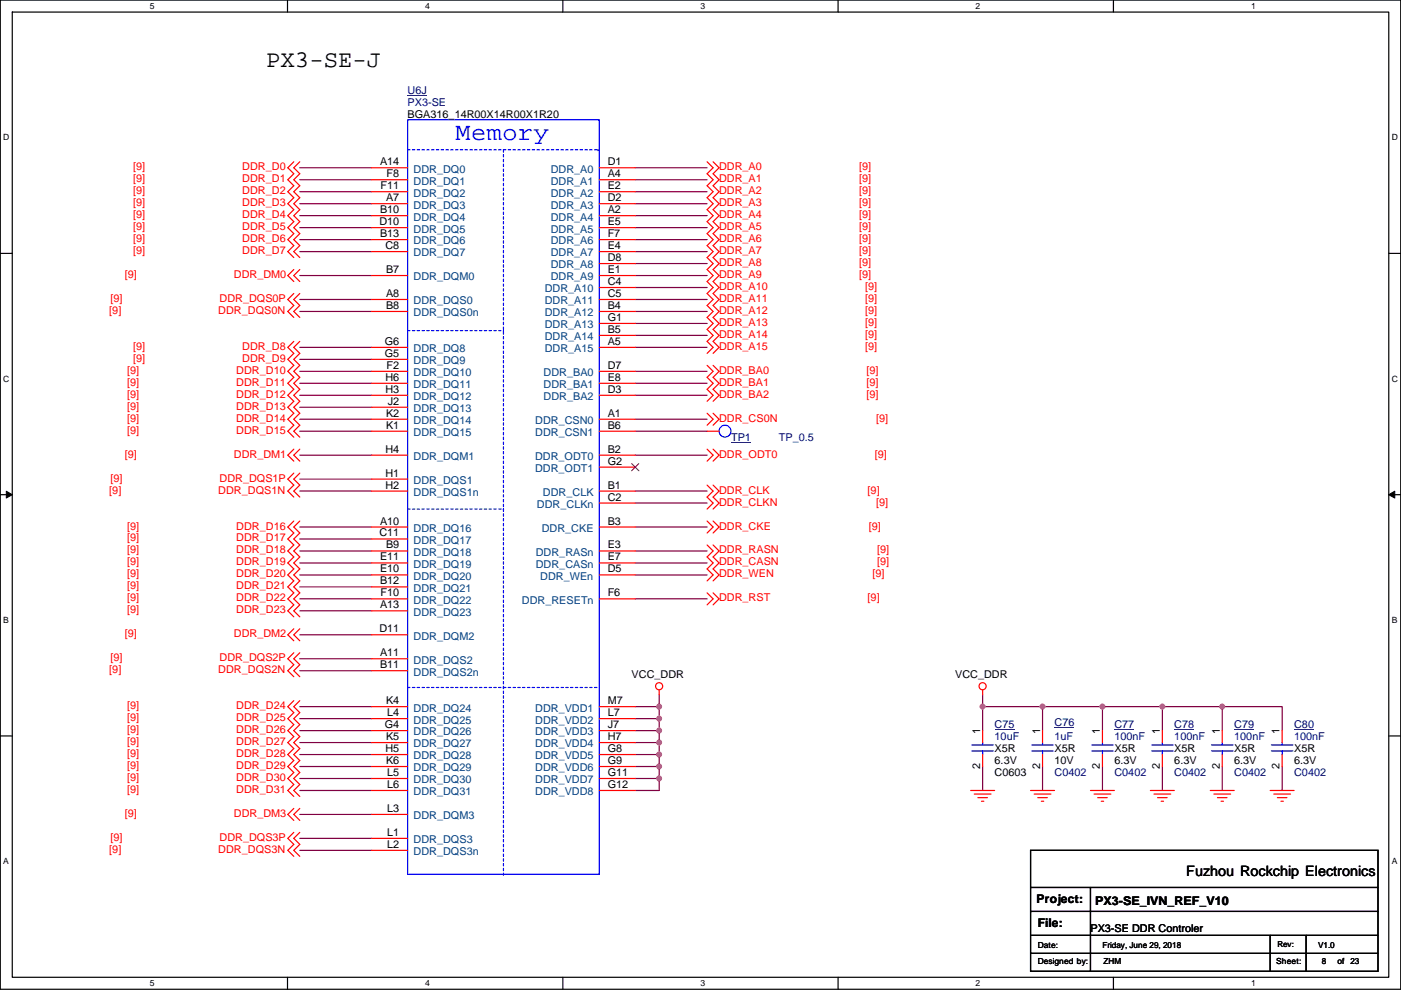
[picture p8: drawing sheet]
<svg xmlns="http://www.w3.org/2000/svg" width="297mm" height="210mm" viewBox="0 0 297 210" stroke-linecap="round" stroke-linejoin="round" font-family="sans-serif">
<path d="M.1 0h296.9v209.8h-296.9zM2.6 2.6h291.8v204.7h-291.8z" fill="none" stroke="#000" stroke-width=".25"/>
<g fill="#fff">
<path d="M31.8 .3h1v2h-1z"/>
<path d="M31.8 207.5h1v2.1h-1z"/>
</g>
<path d="M61 0v2.6M61 207.3v2.5" fill="none" stroke="#000" stroke-width=".25"/>
<g fill="#fff">
<path d="M90.1 .3h1v2h-1z"/>
<path d="M90.1 207.5h1v2.1h-1z"/>
</g>
<path d="M119.3 0v2.6M119.3 207.3v2.5" fill="none" stroke="#000" stroke-width=".25"/>
<g fill="#fff">
<path d="M148.5 .3h1v2h-1z"/>
<path d="M148.5 207.5h1v2.1h-1z"/>
</g>
<path d="M177.7 0v2.6M177.7 207.3v2.5" fill="none" stroke="#000" stroke-width=".25"/>
<g fill="#fff">
<path d="M206.9 .3h1v2h-1z"/>
<path d="M206.9 207.5h1v2.1h-1z"/>
</g>
<path d="M236.1 0v2.6M236.1 207.3v2.5" fill="none" stroke="#000" stroke-width=".25"/>
<g fill="#fff">
<path d="M265.2 .3h1v2h-1z"/>
<path d="M265.2 207.5h1v2.1h-1z"/>
<path d="M.7 28.2h1.3v2h-1.3z"/>
<path d="M295.1 28.2h1.3v2h-1.3z"/>
<path d="M.7 79.3h1.3v2.1h-1.3z"/>
<path d="M295.1 79.3h1.3v2.1h-1.3z"/>
</g>
<path d="M.1 53.7h2.5M294.4 53.7h2.6" fill="none" stroke="#000" stroke-width=".25"/>
<g fill="#fff">
<path d="M.7 130.5h1.2v2h-1.2z"/>
<path d="M295.1 130.5h1.2v2h-1.2z"/>
</g>
<path d="M.1 104.9h2.5M294.4 104.9h2.6" fill="none" stroke="#000" stroke-width=".25"/>
<path d="M1.3 104.2l1.3 .7-1.3 .7zM294.4 104.9l1.3-.7v1.4z" fill="#000" stroke="#000" stroke-width=".21"/>
<g fill="#fff">
<path d="M.7 181.7h1.2v2h-1.2z"/>
<path d="M295.1 181.7h1.2v2h-1.2z"/>
</g>
<path d="M.1 156.1h2.5M294.4 156.1h2.6M218.5 188.2h73.7M218.5 193.3h73.7M218.5 198.4h73.7M218.5 180.4h73.7v25.6h-73.7zM231.2 188.2v17.8M269.3 198.4v7.6M276.9 198.4v7.6M218.5 202.2h73.7" fill="none" stroke="#000" stroke-width=".25"/>
<g fill="none" stroke="#800040" stroke-width=".25">
<path d="M63.6 38.1h15.2M63.6 35.6h15.2M134.7 38.1h15.2M134.7 35.6h15.2M63.6 43.2h15.2M63.6 45.7h15.2M63.6 50.8h15.2M63.6 48.3h15.2M63.6 40.7h15.2M63.6 53.4h15.2M63.6 58.4h15.2M134.7 53.4h15.2"/>
<path d="M134.7 43.2h15.2M134.7 40.7h15.2M134.7 55.9h15.2M134.7 45.7h15.2M134.7 50.8h15.2M134.7 58.4h15.2M134.7 48.3h15.2M63.6 66.1h15.2M63.6 63.5h15.2M63.6 76.2h15.2M63.6 78.8h15.2M63.6 73.7h15.2"/>
<path d="M134.7 66.1h15.2M134.7 63.5h15.2M134.7 68.6h15.2M134.7 61h15.2M134.7 73.7h15.2M134.7 71.1h15.2M134.7 78.8h15.2M63.6 88.9h15.2M63.6 83.8h15.2M63.6 81.3h15.2M63.6 86.4h15.2M63.6 91.5h15.2"/>
<path d="M63.6 96.5h15.2M134.7 91.5h15.2M134.7 81.3h15.2M134.7 83.8h15.2M134.7 96.5h15.2M134.7 88.9h15.2M63.6 101.6h15.2M63.6 104.2h15.2M63.6 119.4h15.2M63.6 111.8h15.2M63.6 116.9h15.2M63.6 114.3h15.2"/>
<path d="M134.7 111.8h15.2M134.7 116.9h15.2M134.7 119.4h15.2M134.7 106.7h15.2M134.7 104.2h15.2M63.6 124.5h15.2M63.6 129.6h15.2M63.6 121.9h15.2M63.6 127h15.2M63.6 139.7h15.2M63.6 134.6h15.2M134.7 121.9h15.2"/>
<path d="M134.7 127h15.2M63.6 157.5h15.2M63.6 149.9h15.2M63.6 155h15.2M63.6 152.4h15.2M63.6 142.3h15.2M134.7 149.9h5.1M134.7 152.4h5.1M134.7 155h5.1M134.7 157.5h5.1M139.8 157.5v2.5M139.8 147.3v2.6"/>
<path d="M139.8 152.4v2.6M139.8 155v2.5M139.8 149.9v2.5M208.3 147.3v2.6M208.3 149.9v5.1M208.3 149.9h12.7M221 149.9v5.1M221 149.9h12.7M233.7 149.9h12.7M233.7 149.9v5.1M246.4 149.9v5.1M246.4 149.9h12.7"/>
<path d="M259.1 149.9h12.7v5.1M259.1 149.9v5.1M63.6 165.1h15.2M63.6 167.7h15.2M63.6 162.6h15.2M63.6 160h15.2M63.6 177.8h15.2M63.6 172.7h15.2M134.7 160h5.1M134.7 162.6h5.1M134.7 165.1h5.1M139.8 160v2.6"/>
<path d="M139.8 162.6v2.5M139.8 165.1v2.6h-5.1M208.3 162.6v5.1M221 162.6v5.1M233.7 162.6v5.1M246.4 162.6v5.1M259.1 162.6v5.1M271.8 162.6v5.1M63.6 180.4h15.2"/>
</g>
<g fill="#f0f" stroke="#f0f" stroke-width=".25">
<circle cx="139.7" cy="149.9" r=".5"/>
<circle cx="139.7" cy="160" r=".5"/>
<circle cx="139.7" cy="157.5" r=".5"/>
<circle cx="139.7" cy="152.4" r=".5"/>
<circle cx="139.7" cy="154.9" r=".5"/>
<circle cx="139.7" cy="162.6" r=".5"/>
<circle cx="139.7" cy="165.1" r=".5"/>
<circle cx="259.1" cy="149.9" r=".5"/>
<circle cx="233.7" cy="149.9" r=".5"/>
<circle cx="221" cy="149.9" r=".5"/>
<circle cx="246.4" cy="149.9" r=".5"/>
<circle cx="208.3" cy="149.9" r=".5"/>
</g>
<g fill="none" stroke="#f00" stroke-width=".25">
<path d="M62.3 34.3l-1.3 1.3 1.3 1.3-1.3 1.2 1.3 1.3-1.3 1.3 1.3 1.2-1.3 1.3 1.3 1.3-1.3 1.2 1.3 1.3-1.3 1.3 1.3 1.3-1.3 1.2 1.3 1.3-1.3 1.3 1.3 1.2M63.6 34.3l-1.3 1.3 1.3 1.3-1.3 1.2 1.3 1.3-1.3 1.3 1.3 1.2-1.3 1.3 1.3 1.3-1.3 1.2 1.3 1.3-1.3 1.3 1.3 1.3-1.3 1.2 1.3 1.3-1.3 1.3 1.3 1.2M78.8 35.6h7.6M78.8 38.1h7.6M127.1 35.6h7.6M127.1 38.1h7.6M149.9 34.3l1.3 1.3-1.3 1.3 1.3 1.2-1.3 1.3 1.3 1.3-1.3 1.2 1.3 1.3-1.3 1.3 1.3 1.2-1.3 1.3 1.3 1.3-1.3 1.3 1.3 1.2-1.3 1.3 1.3 1.3-1.3 1.2 1.3 1.3-1.3 1.3 1.3 1.2-1.3 1.3 1.3 1.3-1.3 1.3 1.3 1.2-1.3 1.3 1.3 1.3-1.3 1.2 1.3 1.3-1.3 1.3 1.3 1.2-1.3 1.3 1.3 1.3-1.3 1.3M151.2 34.3l1.3 1.3-1.3 1.3 1.3 1.2-1.3 1.3 1.3 1.3-1.3 1.2 1.3 1.3-1.3 1.3 1.3 1.2-1.3 1.3 1.3 1.3-1.3 1.3 1.3 1.2-1.3 1.3 1.3 1.3-1.3 1.2 1.3 1.3-1.3 1.3 1.3 1.2-1.3 1.3 1.3 1.3-1.3 1.3 1.3 1.2-1.3 1.3 1.3 1.3-1.3 1.2 1.3 1.3-1.3 1.3 1.3 1.2-1.3 1.3 1.3 1.3-1.3 1.3M62.3 57.2l-1.3 1.2 1.3 1.3M63.6 57.2l-1.3 1.2 1.3 1.3M78.8 58.4h7.6M78.8 40.7h7.6"/>
<path d="M78.8 43.2h7.6M78.8 45.7h7.6M78.8 48.3h7.6M78.8 50.8h7.6M78.8 53.4h7.6M127.1 40.7h7.6M127.1 43.2h7.6M127.1 45.7h7.6M127.1 48.3h7.6M127.1 50.8h7.6M127.1 53.4h7.6M127.1 55.9h7.6"/>
<path d="M127.1 58.4h7.6M62.3 62.3l-1.3 1.2 1.3 1.3-1.3 1.3 1.3 1.2M62.3 72.4l-1.3 1.3 1.3 1.3-1.3 1.2 1.3 1.3-1.3 1.3 1.3 1.2-1.3 1.3 1.3 1.3-1.3 1.2 1.3 1.3-1.3 1.3 1.3 1.3-1.3 1.2 1.3 1.3-1.3 1.3 1.3 1.2M63.6 62.3l-1.3 1.2 1.3 1.3-1.3 1.3 1.3 1.2M63.6 72.4l-1.3 1.3 1.3 1.3-1.3 1.2 1.3 1.3-1.3 1.3 1.3 1.2-1.3 1.3 1.3 1.3-1.3 1.2 1.3 1.3-1.3 1.3 1.3 1.3-1.3 1.2 1.3 1.3-1.3 1.3 1.3 1.2M78.8 63.5h7.6M78.8 66.1h7.6M78.8 73.7h7.6M78.8 76.2h7.6M78.8 78.8h7.6M127.1 78.8h7.6M127.1 61h7.6"/>
<path d="M127.1 63.5h7.6M127.1 66.1h7.6M127.1 68.6h7.6M127.1 71.1h7.6M127.1 73.7h7.6M149.9 77.5l1.3 1.3-1.3 1.2 1.3 1.3-1.3 1.3 1.3 1.2-1.3 1.3M151.2 77.5l1.3 1.3-1.3 1.2 1.3 1.3-1.3 1.3 1.3 1.2-1.3 1.3M62.3 95.3l-1.3 1.2 1.3 1.3M63.6 95.3l-1.3 1.2 1.3 1.3M78.8 96.5h7.6M78.8 81.3h7.6M78.8 83.8h7.6"/>
<path d="M78.8 86.4h7.6M78.8 88.9h7.6M78.8 91.5h7.6M127.1 88.9h7.6M127.1 91.5h7.6M127.1 81.3h7.6M127.1 83.8h7.6M127.1 96.5h7.6M127.1 99.1h7.6M149.9 87.7l1.3 1.2-1.3 1.3M149.9 95.3l1.3 1.2-1.3 1.3M149.9 91.5h2.6"/>
<path d="M151.2 87.7l1.3 1.2-1.3 1.3M151.2 95.3l1.3 1.2-1.3 1.3M62.3 100.4l-1.3 1.2 1.3 1.3-1.3 1.3 1.3 1.2M62.3 110.5l-1.3 1.3 1.3 1.3-1.3 1.2 1.3 1.3-1.3 1.3 1.3 1.2-1.3 1.3 1.3 1.3-1.3 1.2 1.3 1.3-1.3 1.3 1.3 1.3-1.3 1.2 1.3 1.3-1.3 1.3 1.3 1.2M63.6 100.4l-1.3 1.2 1.3 1.3-1.3 1.3 1.3 1.2M63.6 110.5l-1.3 1.3 1.3 1.3-1.3 1.2 1.3 1.3-1.3 1.3 1.3 1.2-1.3 1.3 1.3 1.3-1.3 1.2 1.3 1.3-1.3 1.3 1.3 1.3-1.3 1.2 1.3 1.3-1.3 1.3 1.3 1.2M78.8 101.6h7.6M78.8 104.2h7.6M78.8 111.8h7.6M78.8 114.3h7.6M78.8 116.9h7.6M78.8 119.4h7.6"/>
<path d="M127.1 111.8h7.6M127.1 104.2h7.6M127.1 106.7h7.6M127.1 116.9h7.6M127.1 119.4h7.6M149.9 102.9l1.3 1.3-1.3 1.2 1.3 1.3-1.3 1.3M149.9 110.5l1.3 1.3-1.3 1.3M149.9 115.6l1.3 1.3-1.3 1.2 1.3 1.3-1.3 1.3 1.3 1.2-1.3 1.3M151.2 102.9l1.3 1.3-1.3 1.2 1.3 1.3-1.3 1.3M151.2 110.5l1.3 1.3-1.3 1.3M151.2 115.6l1.3 1.3-1.3 1.2 1.3 1.3-1.3 1.3 1.3 1.2-1.3 1.3M62.3 133.4l-1.3 1.2 1.3 1.3"/>
<path d="M62.3 138.5l-1.3 1.2 1.3 1.3-1.3 1.3 1.3 1.2M63.6 133.4l-1.3 1.2 1.3 1.3M63.6 138.5l-1.3 1.2 1.3 1.3-1.3 1.3 1.3 1.2M78.8 121.9h7.6M78.8 124.5h7.6M78.8 127h7.6M78.8 129.6h7.6M78.8 134.6h7.6M78.8 139.7h7.6M127.1 121.9h7.6M127.1 127h7.6M149.9 125.8l1.3 1.2-1.3 1.3"/>
<path d="M151.2 125.8l1.3 1.2-1.3 1.3M62.3 148.6l-1.3 1.3 1.3 1.3-1.3 1.2 1.3 1.3-1.3 1.3 1.3 1.2-1.3 1.3 1.3 1.3-1.3 1.2 1.3 1.3-1.3 1.3 1.3 1.3-1.3 1.2 1.3 1.3-1.3 1.3 1.3 1.2M63.6 148.6l-1.3 1.3 1.3 1.3-1.3 1.2 1.3 1.3-1.3 1.3 1.3 1.2-1.3 1.3 1.3 1.3-1.3 1.2 1.3 1.3-1.3 1.3 1.3 1.3-1.3 1.2 1.3 1.3-1.3 1.3 1.3 1.2M78.8 149.9h7.6M78.8 152.4h7.6M78.8 155h7.6M78.8 157.5h7.6M78.8 142.3h7.6M127.1 149.9h7.6M127.1 152.4h7.6M127.1 155h7.6M127.1 157.5h7.6"/>
<path d="M139.8 146.3v1M208.3 146.3v1M208.3 155v2.5M221 155v2.5M233.7 155v2.5M246.4 155v2.5M259.1 155v2.5M271.8 155v2.5M62.3 171.5l-1.3 1.2 1.3 1.3M62.3 176.6l-1.3 1.2 1.3 1.3-1.3 1.3 1.3 1.2M63.6 171.5l-1.3 1.2 1.3 1.3M63.6 176.6l-1.3 1.2 1.3 1.3-1.3 1.3 1.3 1.2"/>
<path d="M78.8 160h7.6M78.8 162.6h7.6M78.8 165.1h7.6M78.8 167.7h7.6M78.8 172.7h7.6M78.8 177.8h7.6M127.1 160h7.6M127.1 162.6h7.6M127.1 165.1h7.6M127.1 167.7h7.6M205.8 167.7h5.1M206.6 168.4h3.5"/>
<path d="M207.3 169.2h2.1M208.1 169.9h.5M208.3 160v2.6M218.5 167.7h5.1M219.3 168.4h3.5M220 169.2h2.1M220.8 169.9h.5M221 160v2.6M231.2 167.7h5.1M232 168.4h3.5M232.7 169.2h2.1M233.5 169.9h.5"/>
<path d="M233.7 160v2.6M243.9 167.7h5.1M244.7 168.4h3.5M245.4 169.2h2.1M246.2 169.9h.5M246.4 160v2.6M256.6 167.7h5.1M257.4 168.4h3.5M258.1 169.2h2.1M258.9 169.9h.5M259.1 160v2.6M269.3 167.7h5.1"/>
<path d="M270.1 168.4h3.5M270.8 169.2h2.1M271.6 169.9h.5M271.8 160v2.6M78.8 180.4h7.6"/>
<circle cx="139.7" cy="145.5" r=".76"/>
<circle cx="208.3" cy="145.5" r=".76"/>
</g>
<g fill="none" stroke="#00f" stroke-width=".25">
<path d="M86.4 25.4h40.7v160h-40.7zM206.1 159.3h4.5M206.1 158h4.5M208.3 157.5v.5M208.3 159.3v.7M218.8 159.3h4.5M218.8 158h4.5M221 157.5v.5M221 159.3v.7M231.5 159.3h4.5M231.5 158h4.5M233.7 157.5v.5"/>
<path d="M233.7 159.3v.7M244.2 159.3h4.5M244.2 158h4.5M246.4 157.5v.5M246.4 159.3v.7M256.9 159.3h4.5M256.9 158h4.5M259.1 157.5v.5M259.1 159.3v.7M269.6 159.3h4.5M269.6 158h4.5M271.8 157.5v.5"/>
<path d="M271.8 159.3v.7"/>
<circle cx="153.7" cy="91.4" r="1.26"/>
</g>
<path d="M86.4 20.2h4.1M155 93.8h4.2M210.9 154.8h4.2M223.6 154.3h4.2M236.3 154.8h4.2M249 154.8h4.2M261.7 154.8h4.2M274.4 154.8h4.2" fill="none" stroke="#000080" stroke-width=".21"/>
<path d="M86.4 31.8h40.4M106.7 31.8v153.6M126.8 31.8h.1M86.4 70.1h20.3M106.7 70.1h.1M86.4 108h20.3M106.7 108h.1M86.4 145.8h20.3M106.7 145.8h.1M106.7 145.8h20.4M127.1 145.8h.1M106.7 185.4h.1" fill="none" stroke="#00f" stroke-width=".25" stroke-dasharray=".5 .5"/>
<path d="M133.9 98.3l1.6 1.6M135.4 98.3l-1.5 1.6" fill="none" stroke="#804000" stroke-width=".21"/>
<text font-size="5.3" fill="#00f" x="96.6" y="29.7">Memory</text>
<text font-size="5.1" x="56.4" y="14.2">PX3-SE-J</text>
<text font-size="3" x="251.5" y="185.9">Fuzhou Rockchip Electronics</text>
<g font-size="2.5">
<text x="219.8" y="191.6">Project:</text>
<text x="232.2" y="191.9">PX3-SE_IVN_REF_V10</text>
<text x="220" y="196.7">File:</text>
</g>
<g font-size="2.3" fill="#000080">
<text x="86.4" y="19.9">U6J</text>
<text x="86.4" y="22.4">PX3-SE</text>
<text x="155" y="93.5">TP1</text>
<text x="165.2" y="93.5">TP_0.5</text>
<text x="210.9" y="154.5">C75</text>
<text x="223.6" y="154">C76</text>
<text x="236.3" y="154.5">C77</text>
<text x="249" y="154.5">C78</text>
<text x="261.7" y="154.5">C79</text>
<text x="274.4" y="154.5">C80</text>
<text x="210.9" y="157">10uF</text>
<text x="223.6" y="157">1uF</text>
<text x="236.3" y="157">100nF</text>
<text x="249" y="157">100nF</text>
<text x="261.7" y="157">100nF</text>
<text x="274.4" y="157">100nF</text>
<text x="223.6" y="164.6">C0402</text>
<text x="236.3" y="164.6">C0402</text>
<text x="249" y="164.6">C0402</text>
<text x="261.7" y="164.6">C0402</text>
<text x="274.4" y="164.6">C0402</text>
</g>
<g font-size="2.3">
<text x="86.4" y="24.9">BGA316_14R00X14R00X1R20</text>
<text x="80.6" y="35.1">A14</text>
<text x="128.8" y="35.1">D1</text>
<text x="80.7" y="40.1">F11</text>
<text x="82" y="37.6">F8</text>
<text x="128.8" y="37.6">A4</text>
<text x="128.8" y="40.1">E2</text>
<text x="80.5" y="47.8">D10</text>
<text x="80.6" y="45.2">B10</text>
<text x="81.8" y="42.7">A7</text>
<text x="128.8" y="42.7">D2</text>
<text x="128.8" y="45.2">A2</text>
<text x="128.8" y="47.8">E5</text>
<text x="80.6" y="50.3">B13</text>
<text x="81.7" y="52.8">C8</text>
<text x="128.8" y="50.3">F7</text>
<text x="128.8" y="52.8">E4</text>
<text x="81.8" y="57.9">B7</text>
<text x="128.8" y="55.4">D8</text>
<text x="128.8" y="57.9">E1</text>
<text x="81.8" y="63">A8</text>
<text x="81.8" y="65.5">B8</text>
<text x="128.8" y="60.5">C4</text>
<text x="128.8" y="63">C5</text>
<text x="128.8" y="65.5">B4</text>
<text x="128.8" y="68.1">G1</text>
<text x="128.8" y="70.6">B5</text>
<text x="81.6" y="73.2">G6</text>
<text x="81.6" y="75.7">G5</text>
<text x="128.8" y="73.2">A5</text>
<text x="81.7" y="80.8">H6</text>
<text x="81.7" y="83.3">H3</text>
<text x="82" y="78.2">F2</text>
<text x="128.8" y="78.2">D7</text>
<text x="128.8" y="80.8">E8</text>
<text x="128.8" y="83.3">D3</text>
<text x="81.8" y="88.4">K2</text>
<text x="82.2" y="85.9">J2</text>
<text x="128.8" y="88.4">A1</text>
<text x="81.8" y="90.9">K1</text>
<text x="128.8" y="90.9">B6</text>
<text x="81.7" y="96">H4</text>
<text x="81.7" y="101.1">H1</text>
<text x="128.8" y="96">B2</text>
<text x="128.8" y="98.6">G2</text>
<text x="81.7" y="103.6">H2</text>
<text x="128.8" y="106.2">C2</text>
<text x="128.8" y="103.6">B1</text>
<text x="80.5" y="113.8">C11</text>
<text x="80.6" y="111.3">A10</text>
<text x="128.8" y="111.3">B3</text>
<text x="80.6" y="118.9">E11</text>
<text x="81.8" y="116.3">B9</text>
<text x="128.8" y="116.3">E3</text>
<text x="128.8" y="118.9">E7</text>
<text x="80.6" y="121.4">E10</text>
<text x="80.6" y="124">B12</text>
<text x="128.8" y="121.4">D5</text>
<text x="80.6" y="129">A13</text>
<text x="80.7" y="126.5">F10</text>
<text x="128.8" y="126.5">F6</text>
<text x="80.5" y="134.1">D11</text>
<text x="80.6" y="139.2">A11</text>
<text x="80.6" y="141.7">B11</text>
<text x="133.9" y="143.8">VCC_DDR</text>
<text x="202.5" y="143.8">VCC_DDR</text>
<text x="81.8" y="149.4">K4</text>
<text x="128.8" y="149.4">M7</text>
<text x="81.6" y="154.4">G4</text>
<text x="82.1" y="151.9">L4</text>
<text x="128.8" y="151.9">L7</text>
<text x="128.8" y="154.4">J7</text>
<text x="207.8" y="155.7" transform="rotate(-90 207.8 155.7)">1</text>
<text x="220.5" y="155.7" transform="rotate(-90 220.5 155.7)">1</text>
<text x="233.2" y="155.7" transform="rotate(-90 233.2 155.7)">1</text>
<text x="245.9" y="155.7" transform="rotate(-90 245.9 155.7)">1</text>
<text x="258.6" y="155.7" transform="rotate(-90 258.6 155.7)">1</text>
<text x="271.3" y="155.7" transform="rotate(-90 271.3 155.7)">1</text>
<text x="81.7" y="159.5">H5</text>
<text x="81.8" y="157">K5</text>
<text x="128.8" y="157">H7</text>
<text x="128.8" y="159.5">G8</text>
<text x="210.9" y="159.6">X5R</text>
<text x="223.6" y="159.6">X5R</text>
<text x="236.3" y="159.6">X5R</text>
<text x="249" y="159.6">X5R</text>
<text x="261.7" y="159.6">X5R</text>
<text x="274.4" y="159.6">X5R</text>
<text x="81.8" y="162.1">K6</text>
<text x="82.1" y="164.6">L5</text>
<text x="82.1" y="167.1">L6</text>
<text x="128.8" y="162.1">G9</text>
<text x="128.8" y="164.6">G11</text>
<text x="128.8" y="167.1">G12</text>
<text x="207.8" y="163.1" transform="rotate(-90 207.8 163.1)">2</text>
<text x="210.9" y="164.6">C0603</text>
<text x="210.9" y="162.1">6.3V</text>
<text x="220.5" y="163.1" transform="rotate(-90 220.5 163.1)">2</text>
<text x="223.6" y="162.1">10V</text>
<text x="233.2" y="163.1" transform="rotate(-90 233.2 163.1)">2</text>
<text x="236.3" y="162.1">6.3V</text>
<text x="245.9" y="163.1" transform="rotate(-90 245.9 163.1)">2</text>
<text x="249" y="162.1">6.3V</text>
<text x="258.6" y="163.1" transform="rotate(-90 258.6 163.1)">2</text>
<text x="261.7" y="162.1">6.3V</text>
<text x="271.3" y="163.1" transform="rotate(-90 271.3 163.1)">2</text>
<text x="274.4" y="162.1">6.3V</text>
<text x="82.1" y="172.2">L3</text>
<text x="82.1" y="177.3">L1</text>
<text x="82.1" y="179.8">L2</text>
<text x="231.2" y="197.7">PX3-SE DDR Controler</text>
</g>
<g font-size="2.3" fill="#f00">
<text x="28.3" y="36.1">[9]</text>
<text x="28.3" y="38.7">[9]</text>
<text x="28.3" y="41.2">[9]</text>
<text x="51.4" y="36.1">DDR_D0</text>
<text x="51.4" y="38.7">DDR_D1</text>
<text x="51.4" y="41.2">DDR_D2</text>
<text x="152.5" y="36.1">DDR_A0</text>
<text x="152.5" y="38.7">DDR_A1</text>
<text x="152.5" y="41.2">DDR_A2</text>
<text x="182.2" y="36.1">[9]</text>
<text x="182.2" y="38.7">[9]</text>
<text x="182.2" y="41.2">[9]</text>
<text x="28.3" y="43.7">[9]</text>
<text x="28.3" y="46.3">[9]</text>
<text x="51.4" y="43.7">DDR_D3</text>
<text x="51.4" y="46.3">DDR_D4</text>
<text x="152.5" y="43.7">DDR_A3</text>
<text x="152.5" y="46.3">DDR_A4</text>
<text x="182.2" y="43.7">[9]</text>
<text x="182.2" y="46.3">[9]</text>
<text x="28.3" y="48.8">[9]</text>
<text x="28.3" y="51.4">[9]</text>
<text x="28.3" y="53.9">[9]</text>
<text x="51.4" y="48.8">DDR_D5</text>
<text x="51.4" y="51.4">DDR_D6</text>
<text x="51.4" y="53.9">DDR_D7</text>
<text x="152.5" y="48.8">DDR_A5</text>
<text x="152.5" y="51.4">DDR_A6</text>
<text x="152.5" y="53.9">DDR_A7</text>
<text x="182.2" y="48.8">[9]</text>
<text x="182.2" y="51.4">[9]</text>
<text x="182.2" y="53.9">[9]</text>
<text x="26.5" y="59">[9]</text>
<text x="49.6" y="59">DDR_DM0</text>
<text x="152.5" y="56.4">DDR_A8</text>
<text x="152.5" y="59">DDR_A9</text>
<text x="182.2" y="56.4">[9]</text>
<text x="182.2" y="59">[9]</text>
<text x="23.4" y="64.1">[9]</text>
<text x="46.5" y="64.1">DDR_DQS0P</text>
<text x="152.5" y="64.1">DDR_A11</text>
<text x="152.5" y="61.5">DDR_A10</text>
<text x="183.4" y="64.1">[9]</text>
<text x="183.4" y="61.5">[9]</text>
<text x="23.2" y="66.6">[9]</text>
<text x="46.3" y="66.6">DDR_DQS0N</text>
<text x="152.5" y="66.6">DDR_A12</text>
<text x="152.5" y="69.1">DDR_A13</text>
<text x="152.5" y="71.7">DDR_A14</text>
<text x="183.4" y="66.6">[9]</text>
<text x="183.4" y="69.1">[9]</text>
<text x="183.4" y="71.7">[9]</text>
<text x="28.3" y="74.2">[9]</text>
<text x="28.3" y="76.8">[9]</text>
<text x="51.4" y="74.2">DDR_D8</text>
<text x="51.4" y="76.8">DDR_D9</text>
<text x="152.5" y="74.2">DDR_A15</text>
<text x="183.4" y="74.2">[9]</text>
<text x="27" y="79.3">[9]</text>
<text x="27" y="81.8">[9]</text>
<text x="50.1" y="79.3">DDR_D10</text>
<text x="50.1" y="81.8">DDR_D11</text>
<text x="152.5" y="79.3">DDR_BA0</text>
<text x="152.5" y="81.8">DDR_BA1</text>
<text x="183.7" y="79.3">[9]</text>
<text x="183.7" y="81.8">[9]</text>
<text x="27" y="84.4">[9]</text>
<text x="27" y="86.9">[9]</text>
<text x="27" y="89.5">[9]</text>
<text x="50.1" y="84.4">DDR_D12</text>
<text x="50.1" y="86.9">DDR_D13</text>
<text x="50.1" y="89.5">DDR_D14</text>
<text x="152.5" y="89.5">DDR_CS0N</text>
<text x="152.5" y="84.4">DDR_BA2</text>
<text x="183.7" y="84.4">[9]</text>
<text x="185.7" y="89.5">[9]</text>
<text x="27" y="92">[9]</text>
<text x="50.1" y="92">DDR_D15</text>
<text x="26.5" y="97.1">[9]</text>
<text x="49.6" y="97.1">DDR_DM1</text>
<text x="152.5" y="97.1">DDR_ODT0</text>
<text x="185.5" y="97.1">[9]</text>
<text x="23.2" y="104.7">[9]</text>
<text x="23.4" y="102.2">[9]</text>
<text x="46.3" y="104.7">DDR_DQS1N</text>
<text x="46.5" y="102.2">DDR_DQS1P</text>
<text x="152.5" y="104.7">DDR_CLK</text>
<text x="152.5" y="107.2">DDR_CLKN</text>
<text x="184" y="104.7">[9]</text>
<text x="185.7" y="107.2">[9]</text>
<text x="27" y="112.3">[9]</text>
<text x="50.1" y="112.3">DDR_D16</text>
<text x="152.5" y="112.3">DDR_CKE</text>
<text x="184.2" y="112.3">[9]</text>
<text x="27" y="114.9">[9]</text>
<text x="27" y="119.9">[9]</text>
<text x="27" y="117.4">[9]</text>
<text x="50.1" y="114.9">DDR_D17</text>
<text x="50.1" y="119.9">DDR_D19</text>
<text x="50.1" y="117.4">DDR_D18</text>
<text x="152.5" y="117.4">DDR_RASN</text>
<text x="152.5" y="119.9">DDR_CASN</text>
<text x="186" y="117.4">[9]</text>
<text x="186" y="119.9">[9]</text>
<text x="27" y="122.5">[9]</text>
<text x="27" y="125">[9]</text>
<text x="50.1" y="122.5">DDR_D20</text>
<text x="50.1" y="125">DDR_D21</text>
<text x="152.5" y="122.5">DDR_WEN</text>
<text x="185" y="122.5">[9]</text>
<text x="27" y="127.6">[9]</text>
<text x="27" y="130.1">[9]</text>
<text x="50.1" y="127.6">DDR_D22</text>
<text x="50.1" y="130.1">DDR_D23</text>
<text x="152.5" y="127.6">DDR_RST</text>
<text x="184" y="127.6">[9]</text>
<text x="26.5" y="135.2">[9]</text>
<text x="49.6" y="135.2">DDR_DM2</text>
<text x="23.2" y="142.8">[9]</text>
<text x="23.4" y="140.3">[9]</text>
<text x="46.3" y="142.8">DDR_DQS2N</text>
<text x="46.5" y="140.3">DDR_DQS2P</text>
<text x="27" y="150.4">[9]</text>
<text x="27" y="153">[9]</text>
<text x="27" y="155.5">[9]</text>
<text x="50.1" y="150.4">DDR_D24</text>
<text x="50.1" y="153">DDR_D25</text>
<text x="50.1" y="155.5">DDR_D26</text>
<text x="27" y="158">[9]</text>
<text x="27" y="160.6">[9]</text>
<text x="50.1" y="158">DDR_D27</text>
<text x="50.1" y="160.6">DDR_D28</text>
<text x="27" y="163.1">[9]</text>
<text x="27" y="165.7">[9]</text>
<text x="50.1" y="163.1">DDR_D29</text>
<text x="50.1" y="165.7">DDR_D30</text>
<text x="26.5" y="173.3">[9]</text>
<text x="27" y="168.2">[9]</text>
<text x="49.6" y="173.3">DDR_DM3</text>
<text x="50.1" y="168.2">DDR_D31</text>
<text x="23.4" y="178.4">[9]</text>
<text x="46.5" y="178.4">DDR_DQS3P</text>
<text x="23.2" y="180.9">[9]</text>
<text x="46.3" y="180.9">DDR_DQS3N</text>
</g>
<g font-size="2.3" fill="#004080">
<text x="87.7" y="36.6">DDR_DQ0</text>
<text x="87.7" y="39.2">DDR_DQ1</text>
<text x="87.7" y="41.7">DDR_DQ2</text>
<text x="116.8" y="36.6">DDR_A0</text>
<text x="116.8" y="39.2">DDR_A1</text>
<text x="116.8" y="41.7">DDR_A2</text>
<text x="87.7" y="44.2">DDR_DQ3</text>
<text x="87.7" y="46.8">DDR_DQ4</text>
<text x="116.8" y="44.2">DDR_A3</text>
<text x="116.8" y="46.8">DDR_A4</text>
<text x="87.7" y="49.3">DDR_DQ5</text>
<text x="87.7" y="51.9">DDR_DQ6</text>
<text x="116.8" y="49.3">DDR_A5</text>
<text x="116.8" y="51.9">DDR_A6</text>
<text x="87.7" y="59.5">DDR_DQM0</text>
<text x="87.7" y="54.4">DDR_DQ7</text>
<text x="116.8" y="54.4">DDR_A7</text>
<text x="116.8" y="56.9">DDR_A8</text>
<text x="116.8" y="59.5">DDR_A9</text>
<text x="87.7" y="64.6">DDR_DQS0</text>
<text x="115.5" y="62">DDR_A10</text>
<text x="115.5" y="64.6">DDR_A11</text>
<text x="87.7" y="67.1">DDR_DQS0n</text>
<text x="115.5" y="67.1">DDR_A12</text>
<text x="115.5" y="69.6">DDR_A13</text>
<text x="87.7" y="74.7">DDR_DQ8</text>
<text x="87.7" y="77.3">DDR_DQ9</text>
<text x="115.5" y="72.2">DDR_A14</text>
<text x="115.5" y="74.7">DDR_A15</text>
<text x="87.7" y="79.8">DDR_DQ10</text>
<text x="87.7" y="82.3">DDR_DQ11</text>
<text x="115.2" y="79.8">DDR_BA0</text>
<text x="115.2" y="82.3">DDR_BA1</text>
<text x="87.7" y="84.9">DDR_DQ12</text>
<text x="87.7" y="87.4">DDR_DQ13</text>
<text x="87.7" y="90">DDR_DQ14</text>
<text x="113.5" y="90">DDR_CSN0</text>
<text x="115.2" y="84.9">DDR_BA2</text>
<text x="87.7" y="92.5">DDR_DQ15</text>
<text x="113.5" y="92.5">DDR_CSN1</text>
<text x="87.7" y="97.6">DDR_DQM1</text>
<text x="113.4" y="97.6">DDR_ODT0</text>
<text x="113.4" y="100.1">DDR_ODT1</text>
<text x="87.7" y="102.7">DDR_DQS1</text>
<text x="87.7" y="105.2">DDR_DQS1n</text>
<text x="113.9" y="107.7">DDR_CLKn</text>
<text x="115.1" y="105.2">DDR_CLK</text>
<text x="87.7" y="112.8">DDR_DQ16</text>
<text x="114.9" y="112.8">DDR_CKE</text>
<text x="87.7" y="115.4">DDR_DQ17</text>
<text x="87.7" y="117.9">DDR_DQ18</text>
<text x="113.6" y="117.9">DDR_RASn</text>
<text x="87.7" y="120.4">DDR_DQ19</text>
<text x="87.7" y="123">DDR_DQ20</text>
<text x="87.7" y="125.5">DDR_DQ21</text>
<text x="113.6" y="120.4">DDR_CASn</text>
<text x="114.6" y="123">DDR_WEn</text>
<text x="87.7" y="128.1">DDR_DQ22</text>
<text x="87.7" y="130.6">DDR_DQ23</text>
<text x="110.7" y="128.1">DDR_RESETn</text>
<text x="87.7" y="135.7">DDR_DQM2</text>
<text x="87.7" y="140.8">DDR_DQS2</text>
<text x="87.7" y="143.3">DDR_DQS2n</text>
<text x="87.7" y="150.9">DDR_DQ24</text>
<text x="87.7" y="153.5">DDR_DQ25</text>
<text x="87.7" y="156">DDR_DQ26</text>
<text x="113.5" y="150.9">DDR_VDD1</text>
<text x="113.5" y="153.5">DDR_VDD2</text>
<text x="113.5" y="156">DDR_VDD3</text>
<text x="87.7" y="158.5">DDR_DQ27</text>
<text x="87.7" y="161.1">DDR_DQ28</text>
<text x="113.5" y="158.5">DDR_VDD4</text>
<text x="113.5" y="161.1">DDR_VDD5</text>
<text x="87.7" y="163.6">DDR_DQ29</text>
<text x="87.7" y="166.2">DDR_DQ30</text>
<text x="113.5" y="163.6">DDR_VDD6</text>
<text x="113.5" y="166.2">DDR_VDD7</text>
<text x="87.7" y="168.7">DDR_DQ31</text>
<text x="87.7" y="173.8">DDR_DQM3</text>
<text x="113.5" y="168.7">DDR_VDD8</text>
<text x="87.7" y="178.9">DDR_DQS3</text>
<text x="87.7" y="181.4">DDR_DQS3n</text>
</g>
<g font-size="1.8">
<text x="31.8" y="1.9">5</text>
<text x="90.1" y="1.9">4</text>
<text x="148.5" y="1.9">3</text>
<text x="206.9" y="1.9">2</text>
<text x="265.2" y="1.9">1</text>
<text x=".7" y="29.8">D</text>
<text x="295.1" y="29.8">D</text>
<text x=".7" y="81">C</text>
<text x="295.1" y="81">C</text>
<text x=".7" y="132.1">B</text>
<text x="295.1" y="132.1">B</text>
<text x=".7" y="183.3">A</text>
<text x="295.1" y="183.3">A</text>
<text x="220" y="201">Date:</text>
<text x="233.7" y="201">Friday, June 29, 2018</text>
<text x="279.5" y="201">V1.0</text>
<text x="31.8" y="209.2">5</text>
<text x="90.1" y="209.2">4</text>
<text x="148.5" y="209.2">3</text>
<text x="206.9" y="209.2">2</text>
<text x="220" y="204.6">Designed by:</text>
<text x="234" y="204.6">ZHM</text>
<text x="265.2" y="209.2">1</text>
<text x="270.6" y="204.6">Sheet:</text>
<text x="280.2" y="204.6">8</text>
<text x="283.5" y="204.6">of</text>
<text x="286.3" y="204.6">23</text>
</g>
<text font-size="1.7" x="270.8" y="201">Rev:</text>
</svg>
